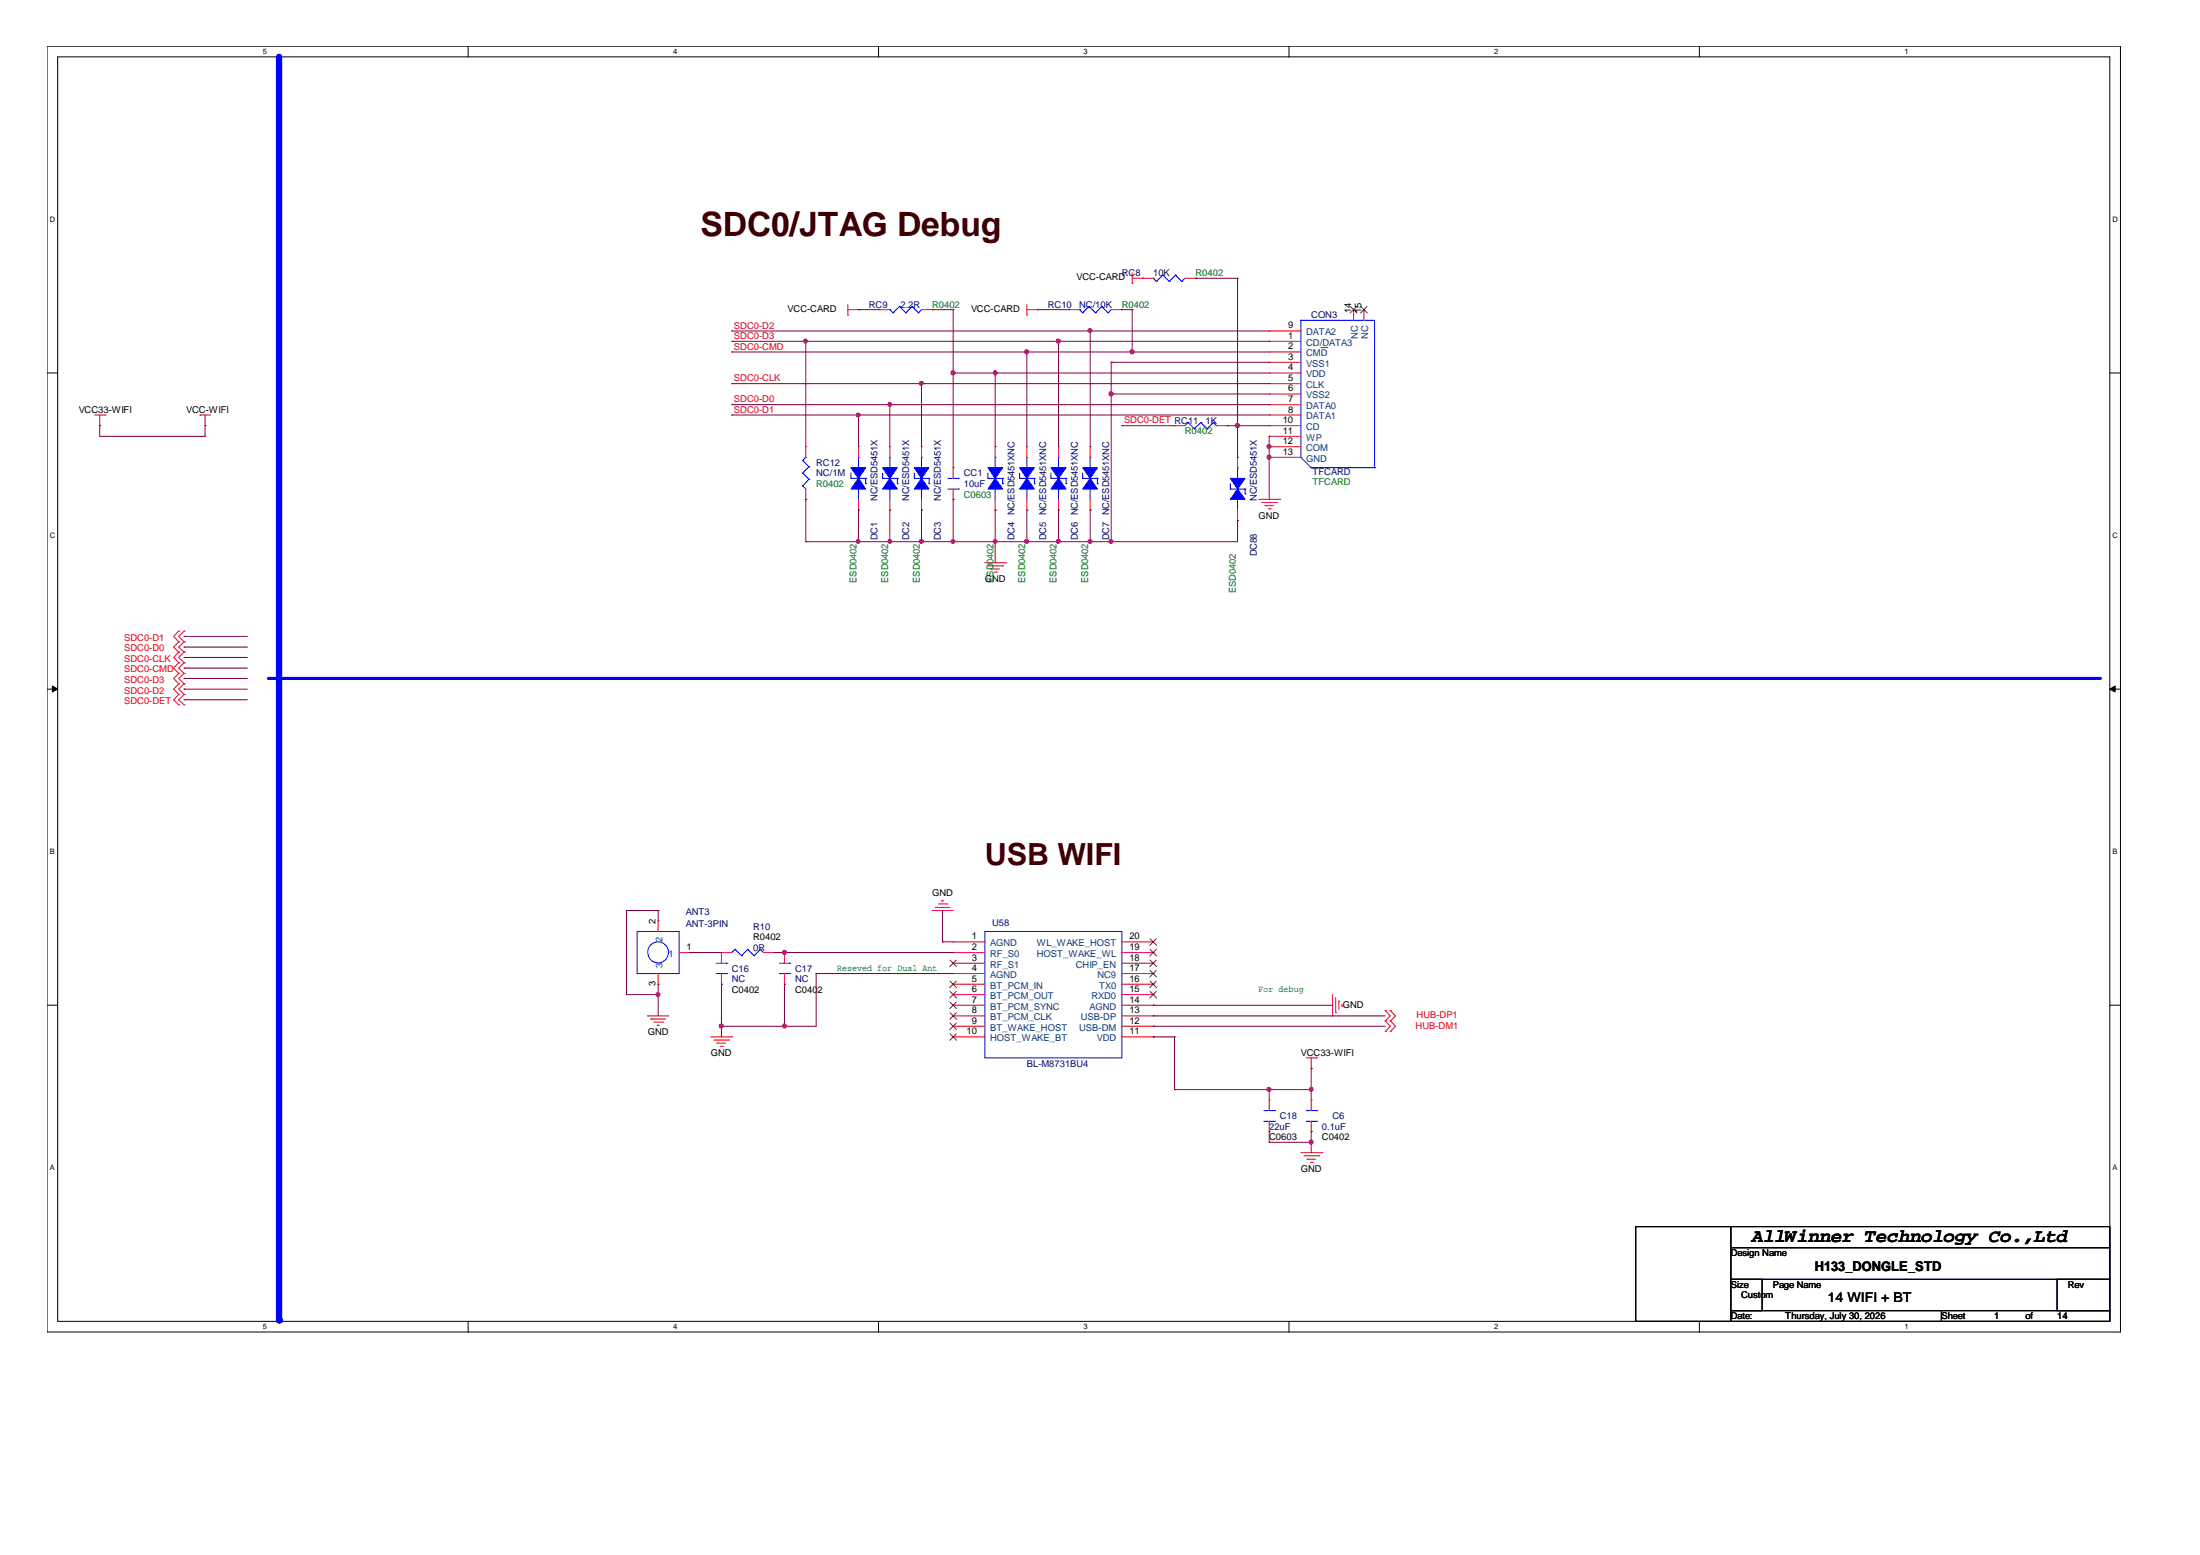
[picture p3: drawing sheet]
<svg xmlns="http://www.w3.org/2000/svg" width="297mm" height="210mm" viewBox="0 0 297 210" stroke-linecap="round" stroke-linejoin="round" font-family="sans-serif">
<path d="M6.3 6.2h280v173.6h-280zM7.8 7.7h277.1v170.7h-277.1z" fill="none" stroke="#000" stroke-width=".14"/>
<g fill="#fff">
<path d="M35.5 6.4h.5v1.1h-.5z"/>
<path d="M35.5 178.5h.5v1.2h-.5z"/>
</g>
<path d="M63.2 6.2v1.5M63.2 178.4v1.4" fill="none" stroke="#000" stroke-width=".14"/>
<g fill="#fff">
<path d="M90.9 6.4h.5v1.1h-.5z"/>
<path d="M90.9 178.5h.5v1.2h-.5z"/>
</g>
<path d="M118.6 6.2v1.5M118.6 178.4v1.4" fill="none" stroke="#000" stroke-width=".14"/>
<g fill="#fff">
<path d="M146.3 6.4h.6v1.1h-.6z"/>
<path d="M146.3 178.5h.6v1.2h-.6z"/>
</g>
<path d="M174 6.2v1.5M174 178.4v1.4" fill="none" stroke="#000" stroke-width=".14"/>
<g fill="#fff">
<path d="M201.7 6.4h.6v1.1h-.6z"/>
<path d="M201.7 178.5h.6v1.2h-.6z"/>
</g>
<path d="M229.4 6.2v1.5M229.4 178.4v1.4" fill="none" stroke="#000" stroke-width=".14"/>
<g fill="#fff">
<path d="M257.1 6.4h.6v1.1h-.6z"/>
<path d="M257.1 178.5h.6v1.2h-.6z"/>
<path d="M6.7 29h.8v1.2h-.8z"/>
<path d="M285.2 29h.8v1.2h-.8z"/>
<path d="M6.7 71.7h.8v1.1h-.8z"/>
<path d="M285.2 71.7h.8v1.1h-.8z"/>
</g>
<path d="M6.3 50.3h1.5M284.9 50.3h1.4" fill="none" stroke="#000" stroke-width=".14"/>
<g fill="#fff">
<path d="M6.7 114.4h.7v1.1h-.7z"/>
<path d="M285.2 114.4h.7v1.1h-.7z"/>
</g>
<path d="M6.3 93h1.5M284.9 93h1.4" fill="none" stroke="#000" stroke-width=".14"/>
<path d="M7.1 92.6l.7 .4-.7 .4zM284.9 93l.7-.4v.8z" fill="#000" stroke="#000" stroke-width=".14"/>
<g fill="#fff">
<path d="M6.7 157h.7v1.2h-.7z"/>
<path d="M285.2 157h.7v1.2h-.7z"/>
</g>
<path d="M6.3 135.7h1.5M284.9 135.7h1.4" fill="none" stroke="#000" stroke-width=".14"/>
<path d="M37.7 7.7v170.5" fill="none" stroke="#00f" stroke-width=".85"/>
<circle cx="37.7" cy="178.2" r=".42" fill="#00f"/>
<path d="M36.2 91.6h247.3" fill="none" stroke="#00f" stroke-width=".42"/>
<circle cx="283.5" cy="91.6" r=".21" fill="#00f"/>
<g fill="none" stroke="#f00" stroke-width=".14">
<path d="M152.9 38.2h.1M152.9 37.6h2.8M152.9 36.8v1.4M154.3 37.6h.1M160 37.6h1.4M161.4 37.6h.1M12.8 56h1.4M13.5 57.5h.1M13.5 56v1.5M14.2 56h.1M27 56h.1M27 56h1.4"/>
<path d="M27.7 57.5h.1M27.7 56v1.5M114.5 42.5h.1M114.5 41.8h1.4M114.5 41.1v1.4M115.9 41.8h.1M118.7 41.8h.1M118.7 41.8h1.4M124.4 41.8h1.5M125.9 41.8h.1M138.6 42.5h.1M138.6 41.8h1.5"/>
<path d="M138.6 41.1v1.4M140.1 41.8h.1M144.4 41.8h.1M144.4 41.8h1.4M150 41.8h1.5M151.5 41.8h.1M158.6 57.5h.1M158.6 57.5h1.4M164.3 57.5h1.4M165.7 57.5h.1M171.4 51.8h.1M171.4 48.9h.1"/>
<path d="M171.4 50.3h.1M171.4 47.5h.1M171.4 53.2h.1M171.4 54.6h.1M171.4 46.1h.1M171.4 44.7h.1M171.4 56h.1M171.4 57.5h.1M171.4 58.9h.1M171.4 56h4.2M171.4 57.5h4.2M171.4 51.8h4.2"/>
<path d="M171.4 48.9h4.2M171.4 50.3h4.2M171.4 47.5h4.2M171.4 53.2h4.2M171.4 54.6h4.2M171.4 46.1h4.2M171.4 44.7h4.2M171.4 58.9h4.2M182.8 41.8h.1M182.8 41.8v1.4M184.1 41.8h.1M184.1 41.8v1.4"/>
<path d="M108.8 67.4h.1M108.8 60.3h.1M108.8 60.3v1.4M108.8 66v1.4M115.9 68.8h.1M115.9 60.3h.1M115.9 60.3v1.4M115.9 67.4v1.4M120.1 68.8h.1M120.1 60.3h.1M120.1 60.3v1.4M120.1 67.4v1.4"/>
<path d="M124.4 68.8h.1M124.4 60.3h.1M124.4 60.3v1.4M124.4 67.4v1.4M128.7 63.1h.1M128.7 67.4h.1M128.7 63.1v1.5M128.7 66v1.4M133 76h2.8M133.4 76.4h2M133.8 76.8h.1M133.8 76.8h1.2"/>
<path d="M134.2 77.2h.3M134.4 68.8h.1M134.4 60.3h.1M134.4 60.3v1.4M134.4 67.4v1.4M134.5 77.2h.1M135.4 76.4h.1M135.8 76h.1M138.6 68.8h.1M138.6 60.3h.1M138.6 60.3v1.4M138.6 67.4v1.4"/>
<path d="M142.9 68.8h.1M142.9 60.3h.1M142.9 60.3v1.4M142.9 67.4v1.4M147.2 68.8h.1M147.2 60.3h.1M147.2 60.3v1.4M147.2 67.4v1.4M167.1 70.2h.1M167.1 61.7h.1M167.1 61.7v1.4M167.1 68.8v1.4"/>
<path d="M169.9 67.4h2.9M170.3 67.8h2.1M170.8 68.3h.1M170.8 68.3h1.1M171.2 68.7h.3M171.4 60.3h.1M171.4 61.7h.1M171.4 60.3h4.2M171.4 61.7h4.2M171.5 68.7h.1M172.4 67.8h.1M172.8 67.4h.1"/>
<path d="M24.1 88h.1M24.1 89.5h.1M24.1 93.7h.1M24.1 95.1h.1M24.1 90.9h.1M24.1 92.3h.1M24.1 85.2h.1M24.1 86.6h.1M24.1 88l-.6 .7 .6 .8M24.1 93.7l-.6 .8 .6 .6M24.1 90.9l-.6 .7 .6 .7M24.1 85.2l-.6 .7 .6 .7"/>
<path d="M24.1 92.3l-.6 .7 .6 .7M24.1 86.6l-.6 .7 .6 .7M24.1 89.5l-.6 .7 .6 .7M24.8 88h.1M24.8 89.5h.1M24.8 93.7h.1M24.8 95.1h.1M24.8 90.9h.1M24.8 92.3h.1M24.8 85.2h.1M24.8 86.6h.1M24.8 88l-.7 .7 .7 .8"/>
<path d="M24.8 93.7l-.7 .8 .7 .6M24.8 90.9l-.7 .7 .7 .7M24.8 85.2l-.7 .7 .7 .7M24.8 92.3l-.7 .7 .7 .7M24.8 86.6l-.7 .7 .7 .7M24.8 89.5l-.7 .7 .7 .7M87.5 137.1h.1M87.5 137.1h2.8M87.9 137.6h.1M87.9 137.6h2M88.3 138h1.2M88.7 138.4h.1"/>
<path d="M88.7 138.4h.3M88.9 124.3h.1M88.9 132.9h.1M88.9 124.3v1.4M88.9 131.4v1.5M89.5 138h.1M91.7 128.6h1.4M93.1 128.6h.1M96 140h2.8M97.4 132.9h.1M97.4 128.6h.1M97.4 128.6v1.4"/>
<path d="M97.4 131.4v1.5M97.4 128.6h1.4M98.8 140h.1M103.1 128.6h1.4M104.5 128.6h.1M105.9 132.9h.1M105.9 128.6h.1M105.9 128.6v1.4M105.9 131.4v1.5M125.9 122.9h.1M125.9 122.9h2.8M126.3 122.5h.1"/>
<path d="M126.3 122.5h2M126.7 122h1.1M127.1 121.6h.1M127.1 121.6h.3M127.8 122h.1M128.7 127.1h.1M128.7 128.6h.1M128.7 130h.1M128.7 131.4h.1M128.7 132.9h.1M128.7 134.3h.1M128.7 135.7h.1"/>
<path d="M128.7 137.1h.1M128.7 138.5h.1M128.7 140h.1M128.7 140h4.3M128.7 137.1h4.3M128.7 128.6h4.3M128.7 127.1h4.3M128.7 130h4.3M128.7 131.4h4.3M128.7 132.9h4.3M128.7 134.3h4.3M128.7 135.7h4.3"/>
<path d="M128.7 138.5h4.3M151.5 140h4.2M151.5 137.1h4.2M151.5 128.6h4.2M151.5 127.1h4.2M151.5 130h4.2M151.5 131.4h4.2M151.5 132.9h4.2M151.5 134.3h4.2M151.5 135.7h4.2M151.5 138.5h4.2M155.7 127.1h.1"/>
<path d="M155.7 128.6h.1M155.7 130h.1M155.7 131.4h.1M155.7 132.9h.1M155.7 134.3h.1M155.7 135.7h.1M155.7 137.1h.1M155.7 138.5h.1M155.7 140h.1M179.9 137.1h.1M179.9 134.3v2.8M180.3 136.7h.1"/>
<path d="M180.3 134.7v2M180.8 135.1h.1M180.8 135.1v1.1M181.2 135.8h.1M181.2 135.6v.2M187 136.4h.1M187 137.8h.1M187 139.2h.1M187 136.4l.7 .7-.7 .7M187 137.8l.7 .7-.7 .7M187.7 136.4h.1M187.7 137.8h.1"/>
<path d="M187.7 139.2h.1M187.7 136.4l.7 .7-.7 .7M187.7 137.8l.7 .7-.7 .7M96.4 140.4h2M96.8 140.8h.1M96.8 140.8h1.2M97.2 141.2h.3M97.5 141.2h.1M98.4 140.4h.1M171.4 152.8h.1M171.4 148.5h.1M171.4 148.5v1.4"/>
<path d="M171.4 151.4v1.4M175.6 155.6h2.9M176.1 156h2M176.4 142.8h1.4M176.5 156.5h.1M176.5 156.5h1.1M176.9 156.9h.3M177 144.2h.1M177 152.8h.1M177 148.5h.1M177 142.8v1.4M177 148.5v1.4"/>
<path d="M177 151.4v1.4M177.2 156.9h.1M177.8 142.8h.1M178.1 156h.1M178.5 155.6h.1"/>
</g>
<path d="M220.9 165.6h12.8v12.8h-12.8zM233.7 165.6h51.2v2.8h-51.2zM233.7 168.4h51.2v4.3h-51.2zM233.7 172.7h4.2v4.2h-4.2zM233.7 176.9h28.4v1.5h-28.4zM262.1 176.9h22.8v1.5h-22.8zM277.7 172.7h7.2v4.2h-7.2z" fill="none" stroke="#000" stroke-width=".14"/>
<g fill="none" stroke="#00f" stroke-width=".14">
<path d="M155.7 37.6h.1M155.7 37.6l.4 .4M156.1 38h.1M157 37.1h.1M157 37.1l.9 .9M157 37.1l-.9 .9M157.9 38h.1M158.7 37.1h.1M158.7 37.1l.9 .9M158.7 37.1l-.8 .9M159.6 38h.1M160 37.6l-.4 .4"/>
<path d="M120.1 41.8h.1M120.1 41.8l.5 .4M120.6 42.2h.1M121.5 41.4h.1M121.5 41.4l.8 .8M121.5 41.4l-.9 .8M122.3 42.2h.1M123.1 41.4h.1M123.1 41.4l.9 .8M123.1 41.4l-.8 .8M124 42.2h.1M124.4 41.8l-.4 .4"/>
<path d="M145.8 41.8h.1M145.8 41.8l.4 .4M146.2 42.2h.1M147 41.4h.1M147 41.4l.9 .8M147 41.4l-.8 .8M147.9 42.2h.1M148.8 41.4h.1M148.8 41.4l.8 .8M148.8 41.4l-.9 .8M149.6 42.2h.1M150 41.8l-.4 .4"/>
<path d="M160.4 57h.1M160.4 57l-.4 .5M160.4 57l.8 .9M161.2 57.9h.1M162.1 57h.1M162.1 57l-.9 .9M162.1 57l.9 .9M163 57.9h.1M163.8 57h.1M163.8 57l-.8 .9M163.8 57l.5 .5M164.3 57.5h.1"/>
<path d="M175.6 43.2h.1M175.6 43.2v18.5M175.6 43.2h10v19.9M108.4 65.6h.1M108.4 63.9h.1M108.4 62.2h.1M108.4 65.6l.4 .4M108.4 63.9l.8 .8M108.4 62.2l.8 .8M108.8 61.7h.1M108.8 61.7l-.4 .5M109.2 64.7h.1"/>
<path d="M109.2 63h.1M109.2 64.7l-.8 .9M109.2 63l-.8 .9M114.9 64.6h.1M114.9 64.6h2M114.9 63.9v.7M115.9 66h.1M115.9 61.7h.1M115.9 61.7v1.4M115.9 66v1.4M116.9 64.6h.1M116.9 65.3h.1"/>
<path d="M116.9 64.6v.7M119.2 64.6h.1M119.2 64.6h2M119.2 63.9v.7M120.1 66h.1M120.1 61.7h.1M120.1 61.7v1.4M120.1 66v1.4M121.2 64.6h.1M121.2 65.3h.1M121.2 64.6v.7M123.4 64.6h.1"/>
<path d="M123.4 64.6h2M123.4 63.9v.7M124.4 66h.1M124.4 61.7h.1M124.4 61.7v1.4M124.4 66v1.4M125.4 64.6h.1M125.4 65.3h.1M125.4 64.6v.7M128 64.6h1.4M128 66h1.4M129.4 64.6h.1"/>
<path d="M129.4 66h.1M133.4 64.6h.1M133.4 64.6h2M133.4 63.9v.7M134.4 66h.1M134.4 61.7h.1M134.4 61.7v1.4M134.4 66v1.4M135.4 64.6h.1M135.4 65.3h.1M135.4 64.6v.7M137.7 64.6h.1"/>
<path d="M137.7 64.6h2M137.7 63.9v.7M138.6 66h.1M138.6 61.7h.1M138.6 61.7v1.4M138.6 66v1.4M139.7 64.6h.1M139.7 65.3h.1M139.7 64.6v.7M141.9 64.6h.1M141.9 64.6h2M141.9 63.9v.7"/>
<path d="M142.9 66h.1M142.9 61.7h.1M142.9 61.7v1.4M142.9 66v1.4M143.9 64.6h.1M143.9 65.3h.1M143.9 64.6v.7M146.2 64.6h.1M146.2 63.9v.7M146.2 64.6h2M147.2 66h.1M147.2 61.7h.1"/>
<path d="M147.2 61.7v1.4M147.2 66v1.4M148.2 64.6h.1M148.2 65.3h.1M148.2 64.6v.7M166.1 66h.1M166.1 66h2M166.1 65.3v.7M167.1 67.4h.1M167.1 63.1h.1M167.1 63.1v1.5M167.1 67.4v1.4"/>
<path d="M168.1 66h.1M168.1 66.7h.1M168.1 66v.7M175.6 61.7h.1M175.6 61.7l1.4 1.4M176.9 63.1h8.7M177 63.1h.1M185.6 63.1h.1M86 125.7h5.7v5.7h-5.7zM96.7 131.4h1.4M96.7 130h1.4M98.1 131.4h.1"/>
<path d="M98.1 130h.1M99.2 128.2h.1M99.2 128.2l-.4 .4M99.2 128.2l.9 .8M100.1 129h.1M101 128.2h.1M101 128.2l-.9 .8M101 128.2l.8 .8M101.8 129h.1M102.7 128.2h.1M102.7 128.2l-.9 .8M102.7 128.2l.4 .4"/>
<path d="M103.1 128.6h.1M105.2 131.4h1.4M105.2 130h1.4M106.6 131.4h.1M106.6 130h.1M133 125.7h18.5v17.1h-18.5zM170.6 151.4h1.5M170.6 149.9h1.5M172.1 151.4h.1M172.1 149.9h.1M176.4 151.4h1.4M176.4 149.9h1.4"/>
<path d="M177.8 151.4h.1M177.8 149.9h.1"/>
<circle cx="88.8" cy="128.6" r="1.41"/>
</g>
<g fill="#00f" stroke="#00f" stroke-width=".14">
<path d="M147.2 64.6l1 1.4h-2z" fill-rule="evenodd"/>
<path d="M146.2 63.1h2l-1 1.5z" fill-rule="evenodd"/>
<path d="M115.9 64.6l1 1.4h-2z" fill-rule="evenodd"/>
<path d="M114.9 63.1h2l-1 1.5z" fill-rule="evenodd"/>
<path d="M124.4 64.6l1 1.4h-2z" fill-rule="evenodd"/>
<path d="M123.4 63.1h2l-1 1.5z" fill-rule="evenodd"/>
<path d="M142.9 64.6l1 1.4h-2z" fill-rule="evenodd"/>
<path d="M141.9 63.1h2l-1 1.5z" fill-rule="evenodd"/>
<path d="M120.1 64.6l1.1 1.4h-2z" fill-rule="evenodd"/>
<path d="M119.2 63.1h2l-1.1 1.5z" fill-rule="evenodd"/>
<path d="M167.1 66l1 1.4h-2z" fill-rule="evenodd"/>
<path d="M166.1 64.6h2l-1 1.4z" fill-rule="evenodd"/>
<path d="M134.4 64.6l1 1.4h-2z" fill-rule="evenodd"/>
<path d="M133.4 63.1h2l-1 1.5z" fill-rule="evenodd"/>
<path d="M138.6 64.6l1.1 1.4h-2z" fill-rule="evenodd"/>
<path d="M137.7 63.1h2l-1.1 1.5z" fill-rule="evenodd"/>
</g>
<path d="M178.4 46.9h.9" fill="none" stroke="#004080" stroke-width=".14"/>
<g fill="none" stroke="#804000" stroke-width=".14">
<path d="M182.3 41.4l.9 .9M183.2 41.4l-.9 .9M183.7 41.4l.9 .9M184.6 41.4l-.9 .9M128.3 129.6l.9 .9M128.3 132.4l.9 .9M128.3 133.8l.9 .9M128.3 135.3l.9 .9M128.3 136.7l.9 .9M128.3 138.1l.9 .9M128.3 139.5l.9 .9M129.1 129.6l-.9 .9"/>
<path d="M129.1 132.4l-.9 .9M129.1 133.8l-.9 .9M129.1 135.3l-.9 .9M129.1 136.7l-.9 .9M129.1 138.1l-.9 .9M129.1 139.5l-.9 .9M155.3 126.7l.9 .9M155.3 128.2l.9 .8M155.3 129.6l.9 .9M155.3 131l.9 .9M155.3 132.4l.9 .9M155.3 133.8l.9 .9"/>
<path d="M156.1 126.7l-.9 .9M156.1 128.2l-.9 .8M156.1 129.6l-.9 .9M156.1 131l-.9 .9M156.1 132.4l-.9 .9M156.1 133.8l-.9 .9"/>
</g>
<g fill="none" stroke="#800040" stroke-width=".14">
<path d="M161.4 37.6h.1M161.4 37.6h5.7M167.1 37.6h.1M167.1 37.6v24.1M13.5 57.5h.1M13.5 57.5v1.4h14.2M27.7 57.5h.1M27.7 58.9h.1M27.7 57.5v1.4M98.8 47.5h.1M98.8 46.1h.1M98.8 51.8h.1"/>
<path d="M98.8 44.7h.1M98.8 56h.1M98.8 54.6h.1M98.8 46.1h72.6M98.8 47.5h72.6M98.8 51.8h72.6M98.8 44.7h72.6M98.8 56h72.6M98.8 54.6h72.6M108.8 46.1h.1M108.8 46.1v14.2M115.9 41.8h.1"/>
<path d="M115.9 56h.1M115.9 41.8h2.8M115.9 56v4.3M120.1 54.6h.1M120.1 54.6v5.7M124.4 51.8h.1M124.4 51.8v8.5M125.9 41.8h.1M125.9 41.8h2.8M128.7 41.8h.1M128.7 50.3h.1M128.7 41.8v21.3"/>
<path d="M128.7 50.3h42.7M134.4 50.3h.1M134.4 50.3v10M138.6 47.5h.1M138.6 47.5v12.8M140.1 41.8h.1M140.1 41.8h4.3M142.9 46.1h.1M142.9 46.1v14.2M147.2 44.7h.1M147.2 44.7v15.6M150 53.2h.1"/>
<path d="M150 48.9h.1M150 48.9v24.2M150 48.9h21.4M150 53.2h21.4M151.5 57.5h.1M151.5 41.8h.1M151.5 57.5h7.1M151.5 41.8h1.4M152.9 41.8h.1M152.9 47.5h.1M152.9 41.8v5.7M165.7 57.5h.1"/>
<path d="M165.7 57.5h5.7M167.1 57.5h.1M171.4 58.9h.1M171.4 58.9v8.5M108.8 67.4h.1M108.8 73.1h.1M108.8 67.4v5.7M115.9 73.1h.1M115.9 68.8h.1M115.9 68.8v4.3M120.1 73.1h.1M120.1 68.8h.1"/>
<path d="M120.1 68.8v4.3M124.4 73.1h.1M124.4 68.8h.1M124.4 68.8v4.3M128.7 67.4h.1M128.7 73.1h.1M128.7 67.4v5.7M134.4 73.1h.1M134.4 68.8h.1M134.4 68.8v7.2M138.6 68.8h.1M138.6 73.1h.1"/>
<path d="M138.6 68.8v4.3M142.9 68.8h.1M142.9 73.1h.1M142.9 68.8v4.3M147.2 73.1h.1M147.2 68.8h.1M147.2 68.8v4.3M150 73.1h.1M167.1 70.2h.1M167.1 70.2v2.9h-58.3M171.4 61.7h.1M171.4 60.3h.1"/>
<path d="M24.8 85.9h.1M24.8 87.3h.1M24.8 88.7h.1M24.8 90.2h.1M24.8 91.6h.1M24.8 93h.1M24.8 94.5h.1M24.8 85.9h8.6M24.8 87.3h8.6M24.8 88.7h8.6M24.8 90.2h8.6M24.8 91.6h8.6"/>
<path d="M24.8 93h8.6M24.8 94.5h8.6M84.6 122.9h.1M84.6 134.3h.1M84.6 122.9v11.4M84.6 122.9h4.3M84.6 134.3h4.3M88.9 122.9h.1M88.9 134.3h.1M88.9 132.9h.1M88.9 122.9v1.4M88.9 132.9v4.2"/>
<path d="M93.1 128.6h.1M93.1 128.6h4.3M97.4 138.5h.1M97.4 132.9h.1M97.4 132.9v7.1M104.5 128.6h.1M104.5 128.6h24.2M105.9 132.9h.1M105.9 128.6h.1M105.9 138.5h.1M105.9 132.9v5.6M110.2 131.4h.1"/>
<path d="M110.2 131.4v7.1h-12.8M110.2 131.4h18.5M127.3 122.9h.1M127.3 127.1h.1M127.3 122.9v4.2M127.3 127.1h1.4M155.7 137.1h.1M155.7 138.5h.1M155.7 135.7h.1M155.7 140h.1M155.7 137.1h31.3M155.7 138.5h31.3"/>
<path d="M155.7 135.7h24.2M155.7 140h2.9M158.6 140h.1M158.6 140v7.1M158.6 147.1h.1M158.6 147.1h18.4M171.4 147.1h.1M171.4 154.2h.1M171.4 152.8h.1M171.4 147.1v1.4M171.4 152.8v1.4M171.4 154.2h5.6"/>
<path d="M177 154.2h.1M177 147.1h.1M177 144.2h.1M177 152.8h.1M177 144.2v4.3M177 152.8v2.8"/>
</g>
<g fill="#f0f" stroke="#f0f" stroke-width=".14">
<circle cx="105.9" cy="138.5" r=".27"/>
<circle cx="177" cy="147.1" r=".27"/>
<circle cx="88.8" cy="134.2" r=".27"/>
<circle cx="97.4" cy="138.5" r=".29"/>
<circle cx="105.9" cy="128.6" r=".27"/>
<circle cx="171.3" cy="147.1" r=".29"/>
<circle cx="177" cy="154.2" r=".27"/>
<circle cx="108.7" cy="46" r=".27"/>
<circle cx="150" cy="73.1" r=".27"/>
<circle cx="147.2" cy="73.1" r=".27"/>
<circle cx="152.8" cy="47.5" r=".29"/>
<circle cx="138.6" cy="47.5" r=".29"/>
<circle cx="115.9" cy="73.1" r=".26"/>
<circle cx="138.6" cy="73.1" r=".27"/>
<circle cx="120.1" cy="73.1" r=".26"/>
<circle cx="115.9" cy="56" r=".26"/>
<circle cx="134.4" cy="73.1" r=".26"/>
<circle cx="124.4" cy="73.1" r=".27"/>
<circle cx="134.3" cy="50.3" r=".27"/>
<circle cx="142.9" cy="73.1" r=".27"/>
<circle cx="128.7" cy="73.1" r=".27"/>
<circle cx="128.7" cy="50.3" r=".29"/>
<circle cx="120.1" cy="54.6" r=".27"/>
<circle cx="124.4" cy="51.7" r=".27"/>
<circle cx="147.2" cy="44.6" r=".27"/>
<circle cx="142.9" cy="46" r=".29"/>
<circle cx="150" cy="53.2" r=".29"/>
<circle cx="167.1" cy="57.4" r=".29"/>
<circle cx="171.3" cy="60.3" r=".29"/>
<circle cx="171.3" cy="61.7" r=".29"/>
</g>
<text font-size="4.5" fill="#400000" x="94.6" y="31.8">SDC0/JTAG Debug</text>
<text font-size="4.1" fill="#400000" x="133" y="116.7">USB WIFI</text>
<text font-size="2.5" x="236.5" y="167.7">AllWinner Technology Co.,Ltd</text>
<g font-size="1.8">
<text x="245" y="171.5">H133_DONGLE_STD</text>
<text x="246.8" y="175.7">14 WIFI + BT</text>
</g>
<g font-size="1.3" fill="#000080">
<text x="117.3" y="41.6">RC9</text>
<text x="121.6" y="41.6">2.2R</text>
<text x="141.5" y="41.6">RC10</text>
<text x="145.7" y="41.6">NC/10K</text>
<text x="151.5" y="37.3">RC8</text>
<text x="155.7" y="37.3">10K</text>
<text x="177" y="43">CON3</text>
<text x="162.8" y="57.2">1K</text>
<text x="110.2" y="62.9">RC12</text>
<text x="110.2" y="64.3">NC/1M</text>
<text x="130.1" y="64.3">CC1</text>
<text x="130.1" y="65.8">10uF</text>
<text x="177.2" y="64.1">TFCARD</text>
<text x="118.5" y="67.6" transform="rotate(-90 118.5 67.6)">NC/ESD5451X</text>
<text x="122.8" y="67.6" transform="rotate(-90 122.8 67.6)">NC/ESD5451X</text>
<text x="127" y="67.6" transform="rotate(-90 127 67.6)">NC/ESD5451X</text>
<text x="137" y="69.6" transform="rotate(-90 137 69.6)">NC/ESD5451XNC</text>
<text x="141.3" y="69.6" transform="rotate(-90 141.3 69.6)">NC/ESD5451XNC</text>
<text x="145.5" y="69.6" transform="rotate(-90 145.5 69.6)">NC/ESD5451XNC</text>
<text x="149.8" y="69.6" transform="rotate(-90 149.8 69.6)">NC/ESD5451XNC</text>
<text x="169.7" y="67.6" transform="rotate(-90 169.7 67.6)">NC/ESD5451X</text>
<text x="118.5" y="73" transform="rotate(-90 118.5 73)">DC1</text>
<text x="122.8" y="73" transform="rotate(-90 122.8 73)">DC2</text>
<text x="127" y="73" transform="rotate(-90 127 73)">DC3</text>
<text x="137" y="73" transform="rotate(-90 137 73)">DC4</text>
<text x="141.3" y="73" transform="rotate(-90 141.3 73)">DC5</text>
<text x="145.5" y="73" transform="rotate(-90 145.5 73)">DC6</text>
<text x="149.8" y="73" transform="rotate(-90 149.8 73)">DC7</text>
<text x="169.7" y="75.1" transform="rotate(-90 169.7 75.1)">DC88</text>
<text x="92.6" y="123.5">ANT3</text>
<text x="92.6" y="125.2">ANT-3PIN</text>
<text x="101.7" y="125.5">R10</text>
<text x="133.9" y="124.9">U58</text>
<text x="98.8" y="131.2">C16</text>
<text x="101.7" y="128.3">0R</text>
<text x="107.4" y="131.2">C17</text>
<text x="98.8" y="132.6">NC</text>
<text x="107.4" y="132.6">NC</text>
<text x="138.6" y="144">BL-M8731BU4</text>
<text x="171.4" y="152.5">22uF</text>
<text x="172.8" y="151.1">C18</text>
<text x="178.5" y="152.5">0.1uF</text>
<text x="179.9" y="151.1">C6</text>
</g>
<g font-size="1.3" fill="#008000">
<text x="125.9" y="41.6">R0402</text>
<text x="151.5" y="41.6">R0402</text>
<text x="161.4" y="37.3">R0402</text>
<text x="160" y="58.6">R0402</text>
<text x="110.2" y="65.8">R0402</text>
<text x="177.2" y="65.5">TFCARD</text>
<text x="130.1" y="67.2">C0603</text>
<text x="115.7" y="78.7" transform="rotate(-90 115.7 78.7)">ESD0402</text>
<text x="119.9" y="78.7" transform="rotate(-90 119.9 78.7)">ESD0402</text>
<text x="124.2" y="78.7" transform="rotate(-90 124.2 78.7)">ESD0402</text>
<text x="134.2" y="78.7" transform="rotate(-90 134.2 78.7)">ESD0402</text>
<text x="138.4" y="78.7" transform="rotate(-90 138.4 78.7)">ESD0402</text>
<text x="142.7" y="78.7" transform="rotate(-90 142.7 78.7)">ESD0402</text>
<text x="146.9" y="78.7" transform="rotate(-90 146.9 78.7)">ESD0402</text>
<text x="166.9" y="80.1" transform="rotate(-90 166.9 80.1)">ESD0402</text>
<text x="113" y="131.1">Reseved for Dual Ant</text>
<text x="169.9" y="133.9">For debug</text>
</g>
<g font-size="1.3">
<text x="145.3" y="37.9">VCC-CARD</text>
<text x="106.3" y="42.1">VCC-CARD</text>
<text x="131.1" y="42.1">VCC-CARD</text>
<text x="173.9" y="47.2">2</text>
<text x="173.9" y="45.7">1</text>
<text x="173.9" y="44.3">9</text>
<text x="182.4" y="42.2" transform="rotate(-90 182.4 42.2)">14</text>
<text x="183.8" y="42.2" transform="rotate(-90 183.8 42.2)">15</text>
<text x="173.9" y="51.4">5</text>
<text x="173.9" y="48.6">3</text>
<text x="173.9" y="50">4</text>
<text x="173.9" y="52.8">6</text>
<text x="10.6" y="55.8">VCC33-WIFI</text>
<text x="25.1" y="55.8">VCC-WIFI</text>
<text x="173.2" y="57.1">10</text>
<text x="173.2" y="58.6">11</text>
<text x="173.2" y="60">12</text>
<text x="173.9" y="54.3">7</text>
<text x="173.9" y="55.7">8</text>
<text x="173.2" y="61.4">13</text>
<text x="169.9" y="70">GND</text>
<text x="133" y="78.5">GND</text>
<text x="88.5" y="124.7" transform="rotate(-90 88.5 124.7)">2</text>
<text x="125.9" y="121">GND</text>
<text x="92.7" y="128.2">1</text>
<text x="101.7" y="126.9">R0402</text>
<text x="131.2" y="126.8">1</text>
<text x="131.2" y="128.2">2</text>
<text x="131.2" y="129.7">3</text>
<text x="131.2" y="131.1">4</text>
<text x="152.5" y="126.8">20</text>
<text x="152.5" y="128.2">19</text>
<text x="152.5" y="129.7">18</text>
<text x="152.5" y="131.1">17</text>
<text x="88.5" y="133.1" transform="rotate(-90 88.5 133.1)">3</text>
<text x="98.8" y="134">C0402</text>
<text x="107.4" y="134">C0402</text>
<text x="131.2" y="132.5">5</text>
<text x="131.2" y="133.9">6</text>
<text x="131.2" y="135.4">7</text>
<text x="131.2" y="136.8">8</text>
<text x="152.5" y="132.5">16</text>
<text x="152.5" y="133.9">15</text>
<text x="152.5" y="135.4">14</text>
<text x="152.5" y="136.8">13</text>
<text x="181.3" y="136">GND</text>
<text x="87.5" y="139.7">GND</text>
<text x="96" y="142.6">GND</text>
<text x="130.5" y="139.6">10</text>
<text x="131.2" y="138.2">9</text>
<text x="152.5" y="138.2">12</text>
<text x="152.5" y="139.6">11</text>
<text x="175.6" y="142.6">VCC33-WIFI</text>
<text x="171.4" y="153.9">C0603</text>
<text x="178.5" y="153.9">C0402</text>
<text x="175.6" y="158.2">GND</text>
<text x="233.7" y="169.6">Design Name</text>
<text x="233.7" y="173.9">Size</text>
<text x="239.4" y="173.9">Page Name</text>
<text x="279.2" y="173.9">Rev</text>
<text x="233.7" y="178.1">Date:</text>
<text x="235.1" y="175.3">Custom</text>
<text x="241" y="178.1">Thursday, July 30, 2026</text>
<text x="262.1" y="178.1">Sheet</text>
<text x="269.2" y="178.1">1</text>
<text x="273.5" y="178.1">of</text>
<text x="277.7" y="178.1">14</text>
</g>
<g font-size="1.3" fill="#f00">
<text x="99.1" y="47.2">SDC0-CMD</text>
<text x="99.1" y="45.8">SDC0-D3</text>
<text x="99.1" y="44.4">SDC0-D2</text>
<text x="99.1" y="51.5">SDC0-CLK</text>
<text x="99.1" y="55.7">SDC0-D1</text>
<text x="99.1" y="54.3">SDC0-D0</text>
<text x="151.8" y="57.2">SDC0-DET RC11</text>
<text x="16.8" y="89.4">SDC0-CLK</text>
<text x="16.8" y="86.5">SDC0-D1</text>
<text x="16.8" y="87.9">SDC0-D0</text>
<text x="16.8" y="95.1">SDC0-DET</text>
<text x="16.8" y="92.2">SDC0-D3</text>
<text x="16.8" y="93.7">SDC0-D2</text>
<text x="16.8" y="90.8">SDC0-CMD</text>
<text x="191.3" y="137.4">HUB-DP1</text>
<text x="191.1" y="138.9">HUB-DM1</text>
</g>
<g font-size="1.3" fill="#004080">
<text x="176.4" y="46.7">CD/DATA3</text>
<text x="176.4" y="45.3">DATA2</text>
<text x="183.3" y="45.7" transform="rotate(-90 183.3 45.7)">NC</text>
<text x="184.7" y="45.7" transform="rotate(-90 184.7 45.7)">NC</text>
<text x="176.4" y="52.4">CLK</text>
<text x="176.4" y="49.5">VSS1</text>
<text x="176.4" y="50.9">VDD</text>
<text x="176.4" y="48.1">CMD</text>
<text x="176.4" y="53.8">VSS2</text>
<text x="176.4" y="55.2">DATA0</text>
<text x="176.4" y="56.6">DATA1</text>
<text x="176.4" y="58.1">CD</text>
<text x="176.4" y="59.5">WP</text>
<text x="176.4" y="60.9">COM</text>
<text x="176.4" y="62.3">GND</text>
<text x="89.5" y="130.7" transform="rotate(-90 89.5 130.7)">3</text>
<text x="89.5" y="127.1" transform="rotate(-90 89.5 127.1)">2</text>
<text x="90.3" y="129.2">1</text>
<text x="133.7" y="127.7">AGND</text>
<text x="133.7" y="129.2">RF_S0</text>
<text x="133.7" y="130.6">RF_S1</text>
<text x="140" y="127.7">WL_WAKE_HOST</text>
<text x="140" y="129.2">HOST_WAKE_WL</text>
<text x="145.2" y="130.6">CHIP_EN</text>
<text x="133.7" y="132">AGND</text>
<text x="133.7" y="133.4">BT_PCM_IN</text>
<text x="133.7" y="134.8">BT_PCM_OUT</text>
<text x="133.7" y="136.3">BT_PCM_SYNC</text>
<text x="133.7" y="137.7">BT_PCM_CLK</text>
<text x="145.9" y="137.7">USB-DP</text>
<text x="147.1" y="136.3">AGND</text>
<text x="147.4" y="134.8">RXD0</text>
<text x="148.2" y="132">NC9</text>
<text x="148.4" y="133.4">TX0</text>
<text x="133.7" y="139.1">BT_WAKE_HOST</text>
<text x="133.7" y="140.6">HOST_WAKE_BT</text>
<text x="145.7" y="139.1">USB-DM</text>
<text x="148.1" y="140.6">VDD</text>
</g>
<g font-size="1">
<text x="35.5" y="7.3">5</text>
<text x="90.9" y="7.3">4</text>
<text x="146.3" y="7.3">3</text>
<text x="201.7" y="7.3">2</text>
<text x="257.1" y="7.3">1</text>
<text x="6.7" y="29.9">D</text>
<text x="285.2" y="29.9">D</text>
<text x="6.7" y="72.6">C</text>
<text x="285.2" y="72.6">C</text>
<text x="6.7" y="115.2">B</text>
<text x="285.2" y="115.2">B</text>
<text x="6.7" y="157.9">A</text>
<text x="285.2" y="157.9">A</text>
<text x="35.5" y="179.4">5</text>
<text x="90.9" y="179.4">4</text>
<text x="146.3" y="179.4">3</text>
<text x="201.7" y="179.4">2</text>
<text x="257.1" y="179.4">1</text>
</g>
</svg>
